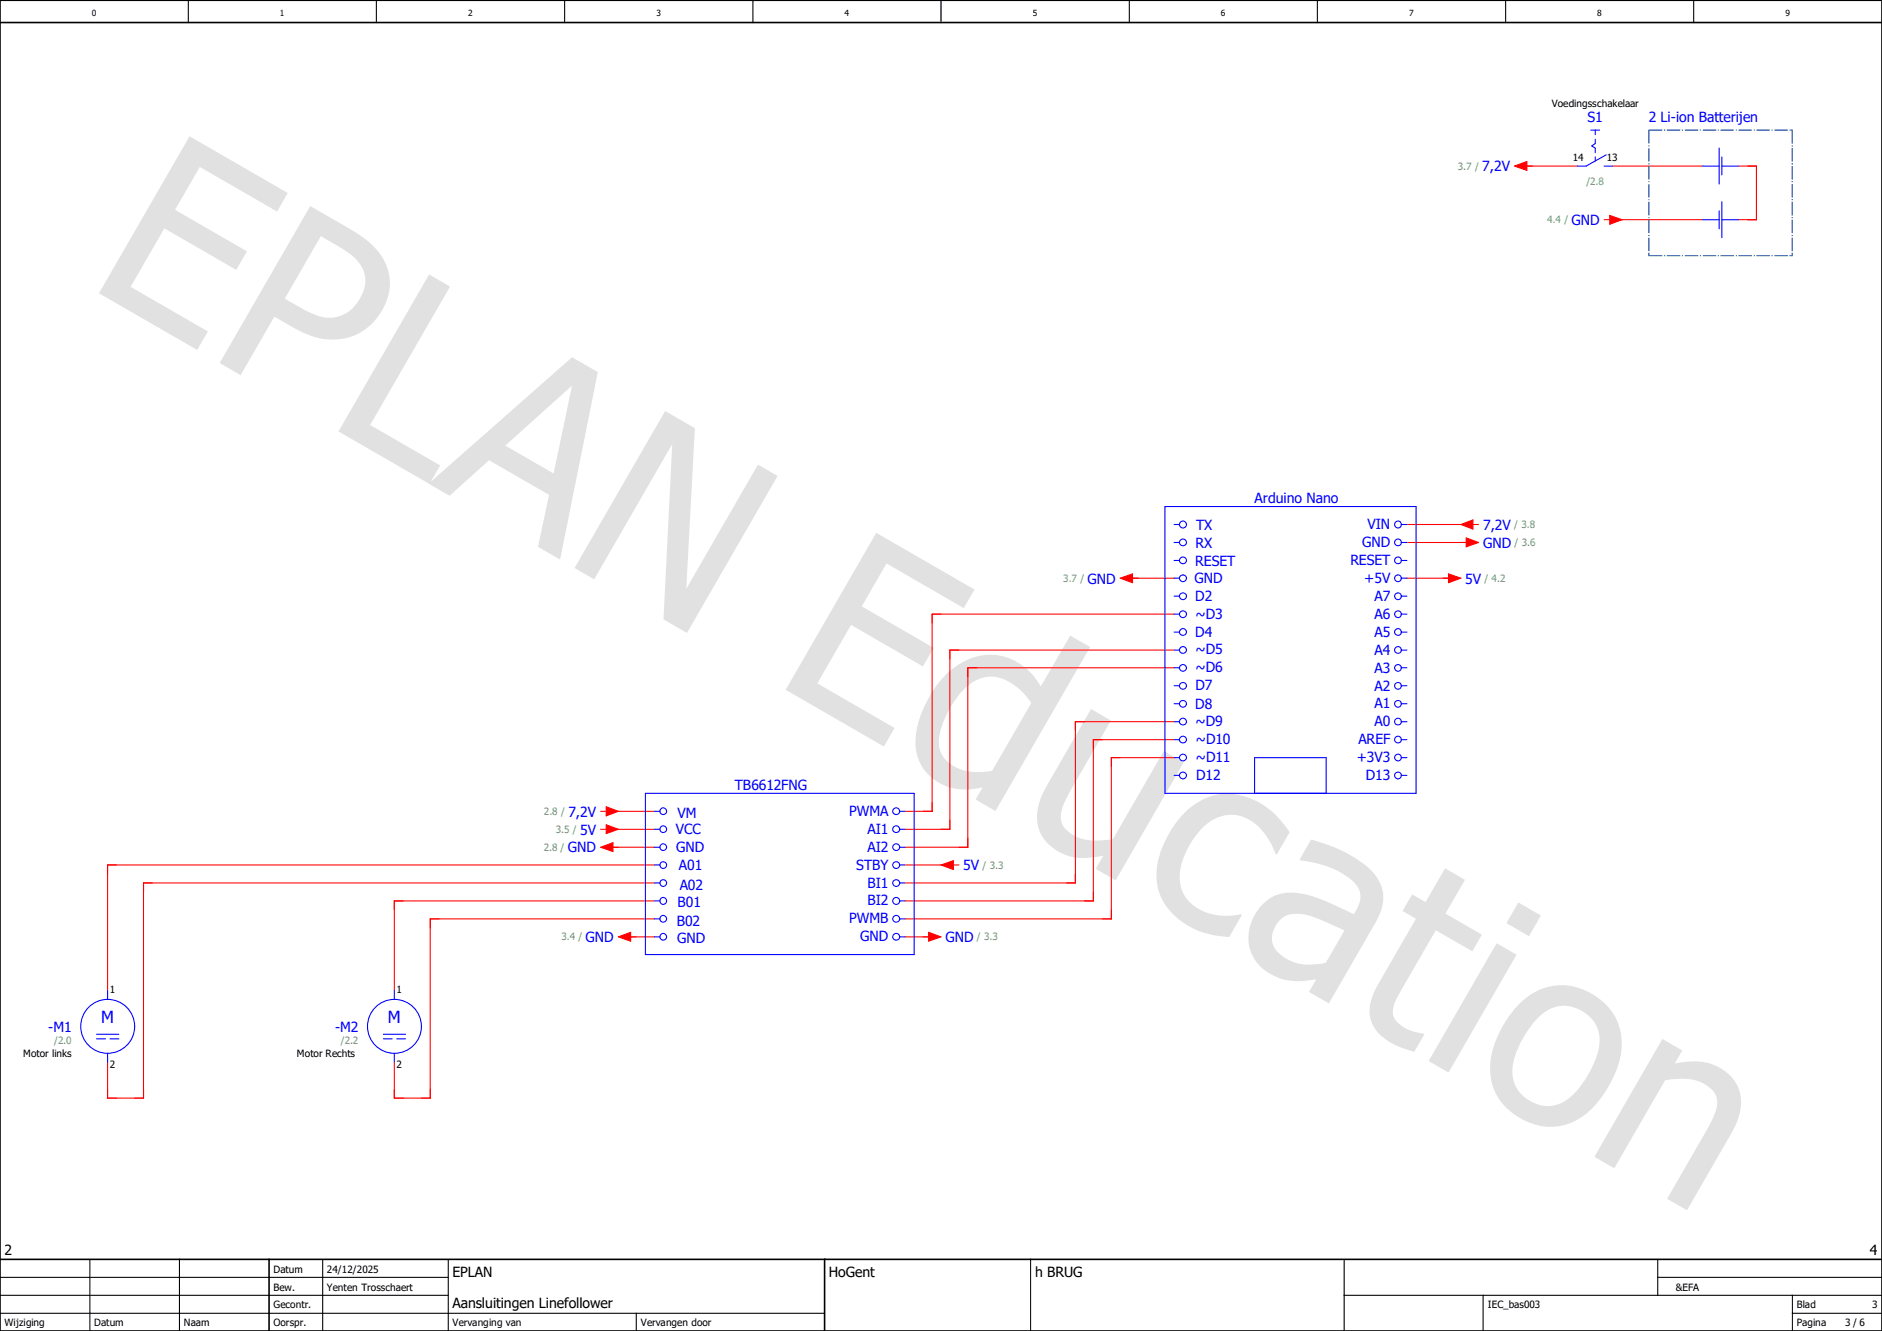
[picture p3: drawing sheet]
<svg xmlns="http://www.w3.org/2000/svg" width="297mm" height="210mm" viewBox="0 0 297 210" stroke-linecap="round" stroke-linejoin="round" font-family="sans-serif">
<path d="M210.1 -.1l-210.1 210.2M0 160.4l70.2 49.6M0 210v.1" fill="none" stroke="#fff" stroke-width=".16"/>
<g fill="none" stroke="#000" stroke-width=".17">
<path d="M29.7 0v3.6M59.4 0v3.6M89.1 0v3.6M118.8 0v3.6M148.5 0v3.6M178.2 0v3.6M207.9 0v3.6M237.6 0v3.6M267.3 0v3.6M14.2 198.7v11.3M28.3 198.7v11.3M50.9 198.7v11.3"/>
<path d="M70.7 198.7v11.3M162.6 198.7v11.3M212.1 198.7v11.3M261.6 198.7v5.7M0 207.2h130.1M0 204.4h70.7M0 201.5h70.7M100.4 207.2v2.8M212.1 204.4h84.9M234.1 204.4v5.6M261.6 201.5h35.4M282.9 207.2h14.1"/>
<path d="M282.9 204.4v5.6"/>
</g>
<path d="M0 3.6h297M0 0h297v210h-297zM0 198.7h297M42.5 198.7v11.3M130.1 198.7v11.3" fill="none" stroke="#000" stroke-width=".25"/>
<path d="M29.9 21.5l15.5 9-1.7 2.9-12.2-7.1-3.9 6.8 11.4 6.6-1.7 2.9-11.4-6.6-5.3 9.3 12.2 7-1.7 2.9-15.5-8.9zM49 32.5l6.2 3.6a12.1 12.1 0 0 1 5.8 5.9 8.4 8.4 0 0 1-2.2 8.9 9.4 9.4 0 0 1-11.2 1.4l-4.3-2.3-5.3 9.2-3.3-1.9zM50.6 37.3l-5.7 9.8 2.3 1.3a8.8 8.8 0 0 0 5.6 1.7 6.1 6.1 0 0 0 4.7-6.9 7.2 7.2 0 0 0-3.6-4.1zM67.7 43.3l3.3 1.9-12.6 21.9 11.1 6.3-1.7 3-14.4-8.3zM67.6 76.3l22.7-19.9 4 2.3-5.9 29.6-3.5-2 1.8-8.2-9.5-5.5-6.2 5.6zM79.7 70.3l7.7 4.4 2.9-13.9zM105 64.9l4.7 2.7-1.4 25.3 11.3-19.6 3.1 1.8-14.3 24.8-3.7-2.2 1.4-27.6-12.3 21.3-3.1-1.8zM138.3 84.1l15.5 8.9-1.7 2.9-12.2-7-3.9 6.8 11.3 6.5-1.6 2.9-11.4-6.5-5.3 9.2 12.2 7.1-1.7 2.9-15.5-9zM149.4 106.4a9.3 9.3 0 0 1 9.9-2.5 9.8 9.8 0 0 1 5 4.4l4.6-8 3.1 1.8-14.9 25.9-3.1-1.8 1.1-1.9a8.7 8.7 0 0 1-9.1-2.7 8.4 8.4 0 0 1-1-8 18.7 18.7 0 0 1 4.4-7.2zM152.1 108.8a14 14 0 0 0-3.9 8.4 4.8 4.8 0 0 0 4.1 4.4 10.4 10.4 0 0 0 4.3 0l6.2-10.7a9.3 9.3 0 0 0-5.7-4.1 5.9 5.9 0 0 0-5 2zM172.2 111.9l3.1 1.8-6.4 11.1a8.6 8.6 0 0 0-1.5 4.4 4 4 0 0 0 3 3 10.8 10.8 0 0 0 5.2 .2l8.1-13.9 3.1 1.8-10.7 18.6-3.2-1.8 1.2-2.1a9.5 9.5 0 0 1-7.1-.7 6.3 6.3 0 0 1-2.9-8l1.1-2.4zM186.7 128.5a9.4 9.4 0 0 1 12.7-1.5 14.8 14.8 0 0 1 4.1 4.3l-2 3.5-.2-.1a9.9 9.9 0 0 0-4.8-5.7 6.1 6.1 0 0 0-7.2 2.1 12 12 0 0 0-3.1 7.5 6.1 6.1 0 0 0 5.1 5.7 10.3 10.3 0 0 0 4.5 0l.2 .1-2 3.5a12.3 12.3 0 0 1-10.6-6 10 10 0 0 1 .4-9.1l1.6-2.7zM201.9 145.2a3.6 3.6 0 0 0-.3 5 7.5 7.5 0 0 0 7.1 1.8l.5-.1 3-5.1-2.4-1.1a10.6 10.6 0 0 0-6-1.5 3.1 3.1 0 0 0-1.9 1zM206.9 132.5a20.8 20.8 0 0 1 9.9 5.3 6 6 0 0 1 .6 7.3l-7.7 13.2-3.1-1.8 1.1-2a10 10 0 0 1-7.9-1.2 6.7 6.7 0 0 1-1.1-9.9 6.4 6.4 0 0 1 7-2.3 36.2 36.2 0 0 1 7.9 3.2 4.3 4.3 0 0 0 .9-3.8 7.3 7.3 0 0 0-3.8-3.3 22.3 22.3 0 0 0-5.6-1.5zM222.9 141.1l2.1 1.2 3.1-5.3 3.1 1.8-3.1 5.4 5.8 3.3-1.5 2.6-5.8-3.3-5.1 8.9a10.4 10.4 0 0 0-1.7 3.8 2.96 2.96 0 0 0 2 2.7 7.7 7.7 0 0 0 2.8 .9l.2 .1-1.6 2.8-1.2-.4a9.5 9.5 0 0 1-5.2-3.6 5.6 5.6 0 0 1-.1-5.2l.8-1.5 6-10.3-2.2-1.3zM236.2 148.8l3.1 1.8-10.7 18.6-3.1-1.8zM239.6 142.4l3.6 2.1-1.9 3.2-3.6-2zM239.5 158.6a9.2 9.2 0 0 1 13.2-.7 9.2 9.2 0 0 1 2.5 10.8 15.8 15.8 0 0 1-6.3 8 9 9 0 0 1-9.8-.8 9 9 0 0 1-3.4-10.6 18.1 18.1 0 0 1 3.8-6.7zM242.6 160.7a15.1 15.1 0 0 0-3.9 7.7 5.6 5.6 0 0 0 3.4 5.6 5.6 5.6 0 0 0 6.4-1.5 15.5 15.5 0 0 0 3.9-7.7 5.6 5.6 0 0 0-6.9-5.9 6.3 6.3 0 0 0-2.9 1.8zM262.4 163.9l3.1 1.9-1.2 2a9.5 9.5 0 0 1 7.8 1.1 6.2 6.2 0 0 1 2.2 7.5l-1.1 2.5-7 12.1-3.1-1.9 6.1-10.5a11.7 11.7 0 0 0 1.8-4.5 3.6 3.6 0 0 0-2.5-3.3 9.8 9.8 0 0 0-5.7-.3l-8 13.8-3.2-1.8z" fill="#e1e1e1"/>
<g fill="none" stroke="#f00" stroke-width=".17">
<path d="M240.4 26.2h8.5M254.6 34.7h14.1M254.6 26.2h14.1M274.4 26.2h2.8v8.5h-2.8M178.2 91.2h7.1M185.3 96.9h-38.2v31.1h-4.3M222 91.2h7.1M222 82.8h9.9M222 85.6h9.9M185.3 105.4h-32.6v28.3h-9.9M185.3 102.6h-35.4v28.3h-7.1M185.3 116.7h-12.7v25.5h-29.8"/>
<path d="M185.3 119.5h-9.9v25.5h-32.6M185.3 113.9h-15.6v25.4h-26.9M96.2 128h7.1M96.2 133.7h7.1M96.2 130.9h7.1M103.3 139.3h-80.7v34h-5.6v-5.7M103.3 136.5h-86.3v19.8M142.8 136.5h7.1M99 147.8h4.3M103.3 145h-35.4v28.3h-5.7v-5.7M103.3 142.2h-41.1v14.1M142.8 147.8h4.3"/>
</g>
<g fill="none" stroke="#00f" stroke-width=".17">
<path d="M268.7 26.2h2.6M268.7 34.7h2.6M271.3 23.4v5.6M271.3 33.3v2.8M271.7 26.2h2.7M271.7 24.8v2.8M271.7 31.8v5.7M271.7 34.7h2.7M183.9 79.9h39.6v45.3h-39.6zM185.3 82.8h.8M185.3 85.6h.8M185.3 88.4h.8"/>
<path d="M185.3 94.1h.8M185.3 96.9h.8M185.3 99.7h.8M185.3 91.2h.8M221.1 82.8h.9M221.1 85.6h.9M221.1 88.4h.9M221.1 94.1h.9M221.1 96.9h.9M221.1 99.7h.9M221.1 91.2h.9M185.3 111h.8"/>
<path d="M185.3 102.6h.8M185.3 105.4h.8M185.3 108.2h.8M185.3 113.9h.8M185.3 116.7h.8M185.3 119.5h.8M221.1 111h.9M221.1 102.6h.9M221.1 105.4h.9M221.1 108.2h.9M221.1 113.9h.9M221.1 116.7h.9"/>
<path d="M221.1 119.5h.9M185.3 122.3h.8M198 125.2v-5.7h11.3v5.7M221.1 122.3h.9"/>
<circle cx="186.7" cy="82.8" r=".55"/>
<circle cx="186.7" cy="85.6" r=".54"/>
<circle cx="186.7" cy="99.7" r=".54"/>
<circle cx="186.7" cy="88.4" r=".54"/>
<circle cx="186.7" cy="94.1" r=".54"/>
<circle cx="186.7" cy="91.2" r=".54"/>
<circle cx="186.7" cy="96.9" r=".54"/>
<circle cx="220.6" cy="82.8" r=".53"/>
<circle cx="220.6" cy="96.9" r=".53"/>
<circle cx="220.6" cy="94.1" r=".53"/>
<circle cx="220.6" cy="91.2" r=".53"/>
<circle cx="220.6" cy="88.4" r=".53"/>
<circle cx="220.6" cy="85.6" r=".53"/>
<circle cx="220.6" cy="99.7" r=".53"/>
<circle cx="186.7" cy="108.2" r=".54"/>
<circle cx="186.7" cy="116.7" r=".54"/>
<circle cx="186.7" cy="102.6" r=".54"/>
<circle cx="186.7" cy="111.1" r=".54"/>
<circle cx="186.7" cy="113.9" r=".54"/>
<circle cx="186.7" cy="105.4" r=".54"/>
<circle cx="186.7" cy="119.5" r=".54"/>
<circle cx="220.6" cy="111.1" r=".53"/>
<circle cx="220.6" cy="116.7" r=".53"/>
<circle cx="220.6" cy="108.2" r=".53"/>
<circle cx="220.6" cy="113.9" r=".53"/>
<circle cx="220.6" cy="102.6" r=".53"/>
<circle cx="220.6" cy="105.4" r=".52"/>
<circle cx="220.6" cy="119.5" r=".52"/>
<circle cx="186.7" cy="122.4" r=".54"/>
<circle cx="220.6" cy="122.4" r=".53"/>
</g>
<g fill="#007f7f">
<path d="M282.6 40.3h.4l-.4 .1z"/>
<path d="M282.7 40.1h.3l-.1 .3-.2-.1z"/>
<path d="M282.6 20.4l.4 .1-.4 .1z"/>
<path d="M260.1 40.1h.2l-.1 .3z"/>
<path d="M260.2 40.3h-.1l.1 .1h2.1v-.1zM262.6 40.3v.1h.2v-.1zM263.1 40.3v.1h2.1v-.1zM265.4 40.3v.1h.2v-.1zM265.9 40.3v.1h2.1v-.1zM268.3 40.3v.1h.1v-.1zM268.7 40.3v.1h2.1v-.1zM271.1 40.3v.1h.2v-.1zM271.5 40.3v.1h2.1v-.1zM273.9 40.3v.1h.2v-.1zM274.4 40.3v.1h2.1v-.1zM276.8 40.3v.1h.1v-.1zM277.2 40.3v.1h2.1v-.1zM279.6 40.3v.1h.1v-.1zM280 40.3v.1h2.2v-.1zM282.4 40.3v.1h.2v-.1z"/>
<path d="M282.7 20.5v2.1h.3v-2.1l-.1-.1zM282.7 22.9v.2h.3v-.2zM282.7 23.4v2.1h.3v-2.1zM282.7 25.7v.3h.3v-.3zM282.7 26.2v2.1h.3v-2.1zM282.7 28.6v.1h.3v-.1zM282.7 29v2.2h.3v-2.2zM282.7 31.4v.2h.3v-.2zM282.7 31.8v2.2h.3v-2.2zM282.7 34.2v.2h.3v-.2zM282.7 34.7v2.1h.3v-2.1zM282.7 37.1v.2h.3v-.2zM282.7 37.5v2.1h.3v-2.1zM282.7 39.9v.2h.3v-.2z"/>
<path d="M260.2 20.4l-.1 .1 .1 .1h2.1v-.2zM262.6 20.4v.2h.2v-.2zM263.1 20.4v.2h2.1v-.2zM265.4 20.4v.2h.2v-.2zM265.9 20.4v.2h2.1v-.2zM268.3 20.4v.2h.1v-.2zM268.7 20.4v.2h2.1v-.2zM271.1 20.4v.2h.2v-.2zM271.5 20.4v.2h2.1v-.2zM273.9 20.4v.2h.2v-.2zM274.4 20.4v.2h2.1v-.2zM276.8 20.4v.2h.1v-.2zM277.2 20.4v.2h2.1v-.2zM279.6 20.4v.2h.1v-.2zM280 20.4v.2h2.2v-.2zM282.4 20.4v.2h.2v-.2z"/>
<path d="M260.2 20.4l-.1 .1v2.1h.2v-2.1zM260.1 22.9v.2h.2v-.2zM260.1 23.4v2.1h.2v-2.1zM260.1 25.7v.3h.2v-.3zM260.1 26.2v2.1h.2v-2.1zM260.1 28.6v.1h.2v-.1zM260.1 29v2.2h.2v-2.2zM260.1 31.4v.2h.2v-.2zM260.1 31.8v2.2h.2v-2.2zM260.1 34.2v.2h.2v-.2zM260.1 34.7v2.1h.2v-2.1zM260.1 37.1v.2h.2v-.2zM260.1 37.5v2.1h.2v-2.1zM260.1 39.9v.2h.2v-.2z"/>
</g>
<g fill="none" stroke="#00f" stroke-width=".17">
<path d="M251 20.5h1.4M251.8 20.5v.8M251.8 22v.6l-.6 .4 .6 .4v.7M251.8 24.8v.6M253.2 26.2h1.4M253.5 24.4l-3.2 1.8h-1.4M101.9 125.2h42.4v25.4h-42.4zM103.3 139.3h.8M103.3 136.5h.8M103.3 133.7h.8M103.3 130.9h.8M103.3 128h.8"/>
<path d="M142 139.3h.8M142 136.5h.8M142 133.7h.8M142 130.9h.8M142 128h.8M17 156.3v1.4M62.2 156.3v1.4M103.3 147.8h.8M103.3 145h.8M103.3 142.2h.8M142 147.8h.8M142 145h.8"/>
<path d="M142 142.2h.8M15.2 163.2h3.6M15.2 163.9h1.4M17 166.2v1.4M17.4 163.9h1.4M60.5 163.2h3.5M60.5 163.9h1.4M62.2 166.2v1.4M62.6 163.9h1.4"/>
<circle cx="104.7" cy="128" r=".53"/>
<circle cx="104.7" cy="139.3" r=".53"/>
<circle cx="104.7" cy="130.8" r=".53"/>
<circle cx="104.7" cy="136.5" r=".53"/>
<circle cx="104.7" cy="133.7" r=".53"/>
<circle cx="141.4" cy="128" r=".54"/>
<circle cx="141.4" cy="139.3" r=".54"/>
<circle cx="141.4" cy="136.5" r=".54"/>
<circle cx="141.4" cy="130.8" r=".54"/>
<circle cx="141.4" cy="133.7" r=".54"/>
<circle cx="104.7" cy="142.2" r=".54"/>
<circle cx="104.7" cy="145" r=".53"/>
<circle cx="104.7" cy="147.8" r=".53"/>
<circle cx="141.4" cy="142.2" r=".55"/>
<circle cx="141.4" cy="147.8" r=".54"/>
<circle cx="141.4" cy="145" r=".54"/>
<circle cx="17" cy="161.9" r="4.3"/>
<circle cx="62.2" cy="161.9" r="4.3"/>
</g>
<path d="M254 34l2 .7-2 .7z" fill="none" stroke="#f00" stroke-width=".17"/>
<path d="M254 34l2 .7-2 .7z" fill="#f00"/>
<path d="M253.2 34.7h.8M231.4 84.9l1.9 .7-1.9 .7z" fill="none" stroke="#f00" stroke-width=".17"/>
<path d="M231.4 84.9l1.9 .7-1.9 .7z" fill="#f00"/>
<path d="M176.8 91.2l1.9-.6v1.3zM230.5 85.6h.9" fill="none" stroke="#f00" stroke-width=".17"/>
<path d="M176.8 91.2l1.9-.6v1.3z" fill="#f00"/>
<path d="M239 26.2l2-.7v1.4zM178.7 91.2h.9" fill="none" stroke="#f00" stroke-width=".17"/>
<path d="M239 26.2l2-.7v1.4z" fill="#f00"/>
<path d="M241 26.2h.9M230.5 82.8l2-.8v1.5z" fill="none" stroke="#f00" stroke-width=".17"/>
<path d="M230.5 82.8l2-.8v1.5z" fill="#f00"/>
<path d="M228.6 90.6l1.9 .6-1.9 .7zM232.5 82.8h.8" fill="none" stroke="#f00" stroke-width=".17"/>
<path d="M228.6 90.6l1.9 .6-1.9 .7z" fill="#f00"/>
<path d="M227.7 91.2h.9M97.6 147.8l1.9-.7v1.4z" fill="none" stroke="#f00" stroke-width=".17"/>
<path d="M97.6 147.8l1.9-.7v1.4z" fill="#f00"/>
<path d="M94.8 133.7l1.9-.7v1.4zM99.5 147.8h.9" fill="none" stroke="#f00" stroke-width=".17"/>
<path d="M94.8 133.7l1.9-.7v1.4z" fill="#f00"/>
<path d="M95.7 127.3l1.9 .7-1.9 .7zM96.7 133.7h.9" fill="none" stroke="#f00" stroke-width=".17"/>
<path d="M95.7 127.3l1.9 .7-1.9 .7z" fill="#f00"/>
<path d="M94.8 128h.9M95.7 130.1l1.9 .8-1.9 .6z" fill="none" stroke="#f00" stroke-width=".17"/>
<path d="M95.7 130.1l1.9 .8-1.9 .6z" fill="#f00"/>
<path d="M94.8 130.9h.9M148.5 136.5l2-.7v1.4z" fill="none" stroke="#f00" stroke-width=".17"/>
<path d="M148.5 136.5l2-.7v1.4z" fill="#f00"/>
<path d="M150.5 136.5h.8M146.6 147.1l1.9 .7-1.9 .7z" fill="none" stroke="#f00" stroke-width=".17"/>
<path d="M146.6 147.1l1.9 .7-1.9 .7z" fill="#f00"/>
<path d="M145.7 147.8h.9" fill="none" stroke="#f00" stroke-width=".17"/>
<g font-size="2.6" fill="#00f">
<text x="16" y="161.4">M</text>
<text x="61.2" y="161.4">M</text>
</g>
<g font-size="2.2" fill="#00f">
<text x="250.5" y="19.3">S1</text>
<text x="260.2" y="19.3">2 Li-ion Batterijen</text>
<text x="233.9" y="27">7,2V</text>
<text x="248" y="35.5">GND</text>
<text x="188.8" y="83.6">TX</text>
<text x="198" y="79.4">Arduino Nano</text>
<text x="215.8" y="83.5">VIN</text>
<text x="234.1" y="83.6">7,2V</text>
<text x="188.6" y="89.2">RESET</text>
<text x="188.7" y="86.4">RX</text>
<text x="213.1" y="89.2">RESET</text>
<text x="215" y="86.3">GND</text>
<text x="234.1" y="86.4">GND</text>
<text x="171.6" y="92.1">GND</text>
<text x="188.5" y="92">GND</text>
<text x="188.6" y="94.9">D2</text>
<text x="215.3" y="92">+5V</text>
<text x="216.9" y="94.8">A7</text>
<text x="231.2" y="92.1">5V</text>
<text x="188.6" y="100.5">D4</text>
<text x="188.7" y="97.6">~D3</text>
<text x="216.9" y="100.5">A5</text>
<text x="216.9" y="97.6">A6</text>
<text x="188.7" y="103.3">~D5</text>
<text x="188.7" y="106.1">~D6</text>
<text x="216.9" y="106.1">A3</text>
<text x="216.9" y="103.3">A4</text>
<text x="188.6" y="111.8">D8</text>
<text x="188.7" y="108.9">D7</text>
<text x="216.9" y="111.8">A1</text>
<text x="216.9" y="109">A2</text>
<text x="188.7" y="114.6">~D9</text>
<text x="188.7" y="117.4">~D10</text>
<text x="214.4" y="117.4">AREF</text>
<text x="216.9" y="114.6">A0</text>
<text x="116" y="124.7">TB6612FNG</text>
<text x="188.7" y="120.2">~D11</text>
<text x="188.8" y="123">D12</text>
<text x="214.1" y="120.3">+3V3</text>
<text x="215.6" y="123.1">D13</text>
<text x="89.7" y="128.9">7,2V</text>
<text x="91.6" y="131.7">5V</text>
<text x="106.7" y="131.7">VCC</text>
<text x="106.9" y="129">VM</text>
<text x="134" y="128.7">PWMA</text>
<text x="136.9" y="131.6">AI1</text>
<text x="89.6" y="134.5">GND</text>
<text x="106.7" y="134.4">GND</text>
<text x="107.1" y="137.3">A01</text>
<text x="135.1" y="137.2">STBY</text>
<text x="136.9" y="134.4">AI2</text>
<text x="152" y="137.3">5V</text>
<text x="106.9" y="143.1">B01</text>
<text x="107.3" y="140.5">A02</text>
<text x="136.9" y="142.9">BI2</text>
<text x="136.9" y="140.1">BI1</text>
<text x="92.4" y="148.6">GND</text>
<text x="106.8" y="146.1">B02</text>
<text x="106.8" y="148.7">GND</text>
<text x="134" y="145.7">PWMB</text>
<text x="135.8" y="148.5">GND</text>
<text x="149.2" y="148.6">GND</text>
<text x="7.6" y="162.8">-M1</text>
<text x="52.9" y="162.8">-M2</text>
</g>
<g font-size="2.2">
<text x=".7" y="198">2</text>
<text x="295.1" y="198">4</text>
<text x="71.4" y="201.5">EPLAN</text>
<text x="130.8" y="201.5">HoGent</text>
<text x="163.4" y="201.5">h BRUG</text>
<text x="71.4" y="206.5">Aansluitingen Linefollower</text>
</g>
<g font-size="1.6">
<text x="244.9" y="16.8">Voedingsschakelaar</text>
<text x="248.2" y="25.4">14</text>
<text x="253.6" y="25.4">13</text>
<text x="17.3" y="156.6">1</text>
<text x="62.6" y="156.6">1</text>
<text x="3.6" y="166.8">Motor links</text>
<text x="46.9" y="166.8">Motor Rechts</text>
<text x="17.3" y="168.4">2</text>
<text x="62.6" y="168.4">2</text>
<text x="43.1" y="203.7">Bew.</text>
<text x="43.1" y="200.8">Datum</text>
<text x="51.6" y="203.7">Yenten Trosschaert</text>
<text x="51.6" y="200.8">24/12/2025</text>
<text x="264.5" y="203.7">&amp;EFA</text>
<text x=".7" y="209.3">Wijziging</text>
<text x="14.9" y="209.3">Datum</text>
<text x="29" y="209.3">Naam</text>
<text x="43.1" y="209.3">Oorspr.</text>
<text x="43.1" y="206.5">Gecontr.</text>
<text x="71.4" y="209.3">Vervanging van</text>
<text x="101.1" y="209.3">Vervangen door</text>
<text x="234.8" y="206.5">IEC_bas003</text>
<text x="283.5" y="206.5">Blad</text>
<text x="283.5" y="209.3">Pagina</text>
<text x="291.2" y="209.3">3 / 6</text>
<text x="295.4" y="206.5">3</text>
</g>
<g font-size="1.6" fill="#7ca552">
<text x="230.1" y="26.8">3.7 /</text>
<text x="250.4" y="29.1">/2.8</text>
<text x="244.2" y="35.3">4.4 /</text>
<text x="239" y="83.4">/ 3.8</text>
<text x="239" y="86.1">/ 3.6</text>
<text x="167.8" y="91.8">3.7 /</text>
<text x="234.3" y="91.8">/ 4.2</text>
<text x="85.9" y="128.6">2.8 /</text>
<text x="87.7" y="131.4">3.5 /</text>
<text x="85.8" y="134.2">2.8 /</text>
<text x="155.1" y="137.1">/ 3.3</text>
<text x="88.6" y="148.4">3.4 /</text>
<text x="154.2" y="148.4">/ 3.3</text>
<text x="8.6" y="164.8">/2.0</text>
<text x="53.8" y="164.8">/2.2</text>
</g>
<g font-size="1.3">
<text x="14.5" y="2.5">0</text>
<text x="44.2" y="2.5">1</text>
<text x="73.9" y="2.5">2</text>
<text x="103.6" y="2.5">3</text>
<text x="133.3" y="2.5">4</text>
<text x="163" y="2.5">5</text>
<text x="192.7" y="2.5">6</text>
<text x="222.4" y="2.5">7</text>
<text x="252.1" y="2.5">8</text>
<text x="281.8" y="2.5">9</text>
</g>
</svg>
